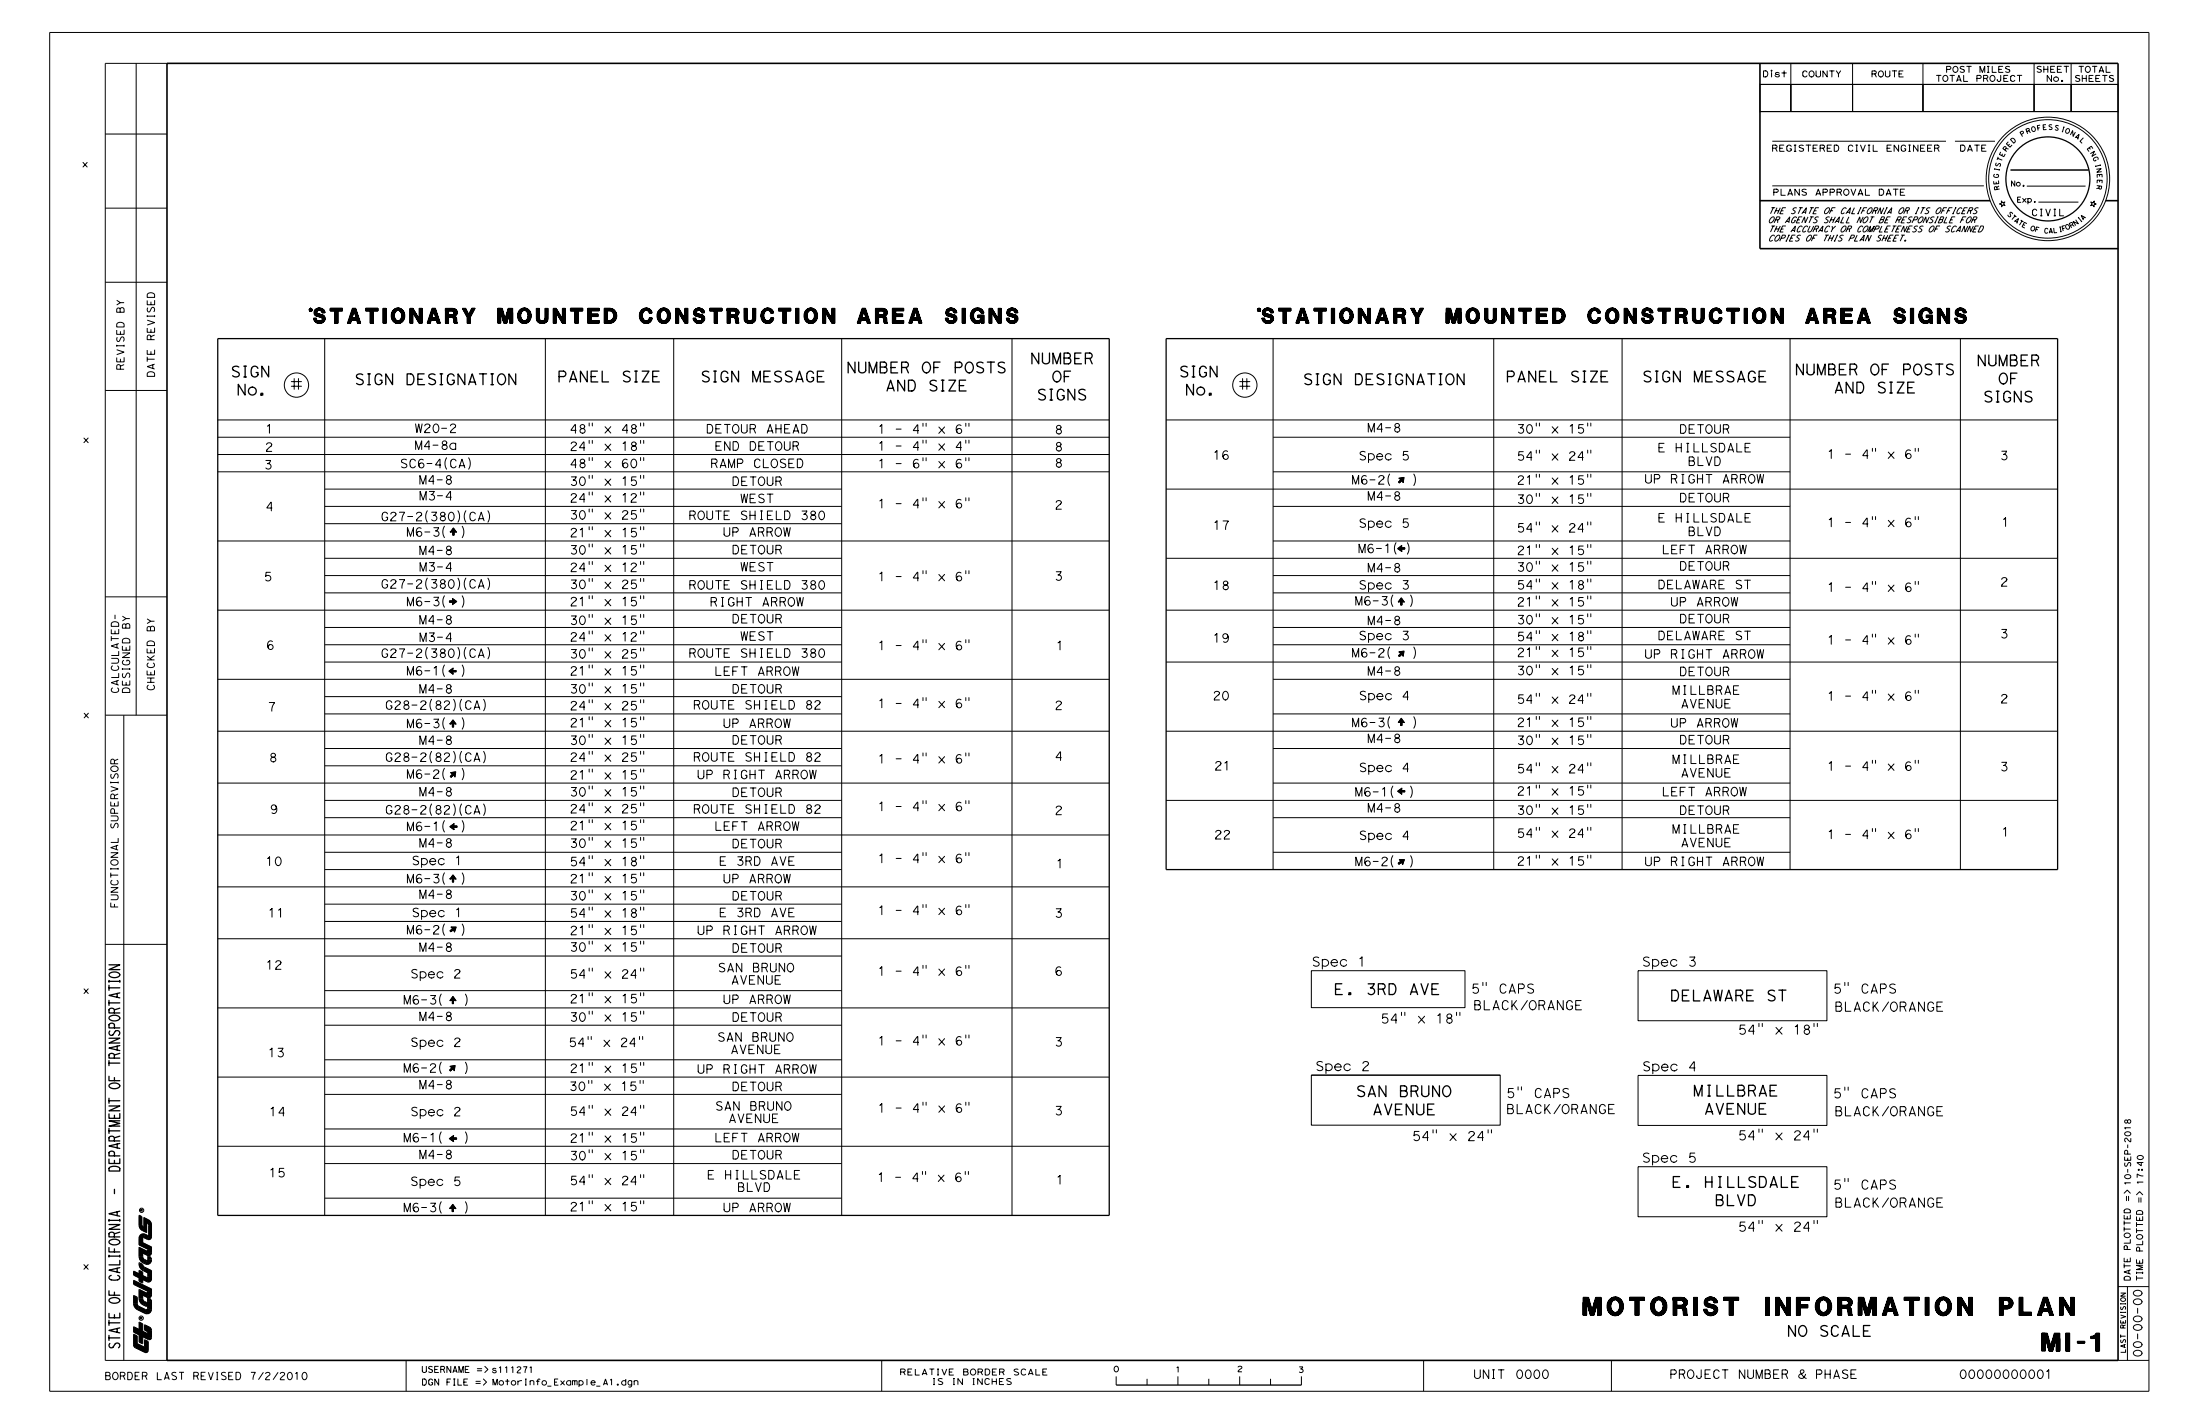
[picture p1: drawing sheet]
<svg xmlns="http://www.w3.org/2000/svg" width="432mm" height="279mm" viewBox="0 0 432 279" stroke-linecap="round" stroke-linejoin="round" font-family="sans-serif">
<g fill="none" stroke="#000" stroke-width=".2">
<path d="M9.8 6.4h412v266.6h-412zM26.7 12.4v127.9M32.8 12.4h-12.1v254.5h12.1M345.4 16.6h70.3v5.3h-70.3zM347.7 14.2v.9M351.5 12.4v9.5M363.6 12.4v9.5M377.4 12.4v9.5M399.2 12.4v9.5M406.5 12.4v9.5M20.7 26.3h12.1M347.9 36.5h41.5"/>
<path d="M347.9 27.7h34M383.7 27.7h7.9M392.8 39.4l.3 .4 .4-.2-.2 .4 .2 .3-.4-.1-.2 .4-.1-.5-.4-.1 .4-.1zM394.6 33.4h15.3M397.8 36.5h11.5M400.1 39.7h7.8M410.4 39.6l.4 .2 .2-.4v.5l.4 .1-.4 .2v.4l-.2-.4-.5 .2 .3-.4zM20.7 40.8h12.1M20.7 55.4h12.1M20.7 76.6h12.1M63.7 66.4v172.1M107 66.4v172.1"/>
<path d="M132.2 66.4v172.1M165.2 66.4v172.1M198.6 66.4v172.1M249.9 66.4v104.2M293.2 66.4v104.2M318.4 66.4v104.2M351.3 66.4v104.2M384.8 66.4v104.2M42.7 82.4h175M42.7 85.8h175M42.7 89.2h175M42.7 92.6h175"/>
<path d="M63.7 96h101.5M63.7 99.4h101.5M87.7 89.8a2.13 2.13 0 0 0 0 2.3M92 89.8a2.13 2.13 0 0 1 0 2.3M115.6 83v.6M115.6 86.4v.6M115.6 89.8v.6M115.6 93.3v.6M115.6 96.5v.6M115.6 99.9v.6M116.3 83v.6M116.3 86.4v.6"/>
<path d="M116.3 89.8v.6M116.3 93.3v.6M116.3 96.5v.6M116.3 99.9v.6M125.7 83v.6M125.7 86.4v.6M125.7 89.8v.6M125.7 93.3v.6M125.7 96.5v.6M125.7 99.9v.6M126.3 83v.6M126.3 86.4v.6"/>
<path d="M126.3 89.8v.6M126.3 93.3v.6M126.3 96.5v.6M126.3 99.9v.6M181.2 83.1v.5M181.2 86.4v.5M181.2 89.8v.6M181.2 97.7v.6M181.8 83.1v.5M181.8 86.4v.5M181.8 89.8v.6M181.8 97.7v.6"/>
<path d="M189.6 83.1v.5M189.6 86.4v.5M189.6 89.8v.6M189.6 97.7v.6M190.2 83.1v.5M190.2 86.4v.5M190.2 89.8v.6M190.2 97.7v.6M228.9 96h175M228.9 82.4h175M249.9 99.4h101.4M249.9 85.8h101.4"/>
<path d="M249.9 92.6h101.4M272.7 93a2.13 2.13 0 0 0 0 2.2M274.5 93.8l1.1-.1-.2 1-.3-.4-.5 .5-.1-.2 .5-.5zM275.2 93.7l-.3 .4M275.3 93.7l-.4 .4M275.4 93.7l-.5 .4M275.4 94.7h.1M275.4 94.6h.1M275.4 94.5l-.1 .1M275.4 93.7l-.9 .9M275.5 94.4l-.2 .2M275.5 94.3l-.2 .2 .2-.2"/>
<path d="M275.5 94.2l-.3 .2M275.5 94.1l-.3 .3M275.5 94l-.3 .4M275.5 93.7l-1 1M275.5 93.9l-.4 .4M275.5 93.9l-.9 .9M275.6 93.7l-1 1 1-.9M277.5 93a2.13 2.13 0 0 1 0 2.3M301.5 83v.6M301.5 88.3v.6M301.5 93v.6M301.5 96.8v.6"/>
<path d="M302.1 83v.6M302.1 88.3v.6M302.1 93v.6M302.1 96.8v.6M311.6 83v.6M311.6 88.3v.6M311.6 93v.6M311.6 96.8v.6M312.2 83v.6M312.2 88.3v.6M312.2 93v.6M312.2 96.8v.6"/>
<path d="M367.5 88v.6M368.1 88v.6M375.9 88v.6M376.5 88v.6M20.7 117.1h12.1M42.7 106.1h175M42.7 119.7h175M63.7 102.8h101.5M63.7 109.5h101.5M63.7 112.9h101.5M63.7 116.3h101.5M83.9 100.2a2.13 2.13 0 0 0 0 2.3"/>
<path d="M83.9 113.4a2.13 2.13 0 0 0 0 2.3M87.2 103.2a2.13 2.13 0 0 0 0 2.3M87.2 116.9a2.13 2.13 0 0 0 0 2.2M88.2 117.9h1.3M88.2 118h1.4M88.2 118.1h1.4M88.2 117.9h.7l-.1-.5 .8 .6-.8 .6 .1-.5h-.7zM89 103.6l.6 .8h-.5v.6h-.2v-.6h-.5zM89.5 104.3v.1M89.6 104.4h.1M89.9 100.2a2.13 2.13 0 0 1 0 2.3M89.9 113.4a2.13 2.13 0 0 1 0 2.3"/>
<path d="M90.7 103.3a2.13 2.13 0 0 1 0 2.2M90.7 116.9a2.13 2.13 0 0 1 0 2.2M91.4 100.2a2.13 2.13 0 0 0 0 2.3M91.4 113.4a2.13 2.13 0 0 0 0 2.3M95.8 100.2a2.13 2.13 0 0 1 0 2.3M95.8 113.4a2.13 2.13 0 0 1 0 2.3M115.6 103.3v.6M115.6 106.7v.6M115.6 110.2v.6M115.6 113.5v.6M115.6 116.9v.6M116.3 103.3v.6"/>
<path d="M116.3 106.7v.6M116.3 110.2v.6M116.3 113.5v.6M116.3 116.9v.6M125.7 103.3v.6M125.7 106.7v.6M125.7 110.2v.6M125.7 113.5v.6M125.7 116.9v.6M126.3 103.3v.6M126.3 106.7v.6M126.3 110.2v.6"/>
<path d="M126.3 113.5v.6M126.3 116.9v.6M181.2 112v.6M181.8 112v.6M189.6 112v.6M190.2 112v.6M228.9 109.5h175M228.9 119.7h175M249.9 112.9h101.4M249.9 116.3h101.4M249.9 106.1h101.4M273.4 116.8a2.13 2.13 0 0 0 0 2.2"/>
<path d="M274 106.5a2.13 2.13 0 0 0 0 2.2M276.2 106.5a2.13 2.13 0 0 1 0 2.2M276.9 116.8a2.13 2.13 0 0 1 0 2.2M301.5 102.4v.6M301.5 106.8v.6M301.5 110.1v.6M301.5 113.6v.6M301.5 116.9v.6M302.1 102.4v.6M302.1 106.8v.6M302.1 110.1v.6M302.1 113.6v.6"/>
<path d="M302.1 116.9v.6M311.6 102.4v.6M311.6 106.8v.6M311.6 110.1v.6M311.6 113.6v.6M311.6 116.9v.6M312.2 102.4v.6M312.2 106.8v.6M312.2 110.1v.6M312.2 113.6v.6M312.2 116.9v.6M367.5 101.4v.5"/>
<path d="M367.5 114.1v.6M368.1 101.4v.5M368.1 114.1v.6M375.9 101.4v.5M375.9 114.1v.6M376.5 101.4v.5M376.5 114.1v.6M42.7 133.3h175M63.7 123.1h101.5M63.7 126.5h101.5M63.7 129.9h101.5M63.7 136.7h101.5"/>
<path d="M83.9 127a2.13 2.13 0 0 0 0 2.3M84.7 137.2a2.13 2.13 0 0 0 0 2.2M87.2 130.5a2.13 2.13 0 0 0 0 2.2M88.1 131.7l.8-.6v.5h.6v.2h-.6v.5zM88.1 131.7h1.4M88.2 131.6h1.3M88.2 131.8h1.3h-.6M88.3 131.6h1.2h-.6M89 137.2a2.13 2.13 0 0 1 0 2.3M89.9 127a2.13 2.13 0 0 1 0 2.3M90.6 137.2a2.13 2.13 0 0 0 0 2.2M90.7 130.5a2.13 2.13 0 0 1 0 2.2"/>
<path d="M91.4 127a2.13 2.13 0 0 0 0 2.3M94.9 137.2a2.13 2.13 0 0 1 0 2.3M95.8 127a2.13 2.13 0 0 1 0 2.3M115.6 120.6v.5M115.6 123.8v.6M115.6 127.1v.6M115.6 130.5v.6M115.6 134v.6M115.6 137.3v.6M116.3 120.6v.5M116.3 123.8v.6M116.3 127.1v.6"/>
<path d="M116.3 130.5v.6M116.3 134v.6M116.3 137.3v.6M125.7 120.6v.5M125.7 123.8v.6M125.7 127.1v.6M125.7 130.5v.6M125.7 134v.6M125.7 137.3v.6M126.3 120.6v.5M126.3 123.8v.6M126.3 127.1v.6"/>
<path d="M126.3 130.5v.6M126.3 134v.6M126.3 137.3v.6M181.2 125.5v.6M181.2 136.9v.6M181.8 125.5v.6M181.8 136.9v.6M189.6 125.5v.6M189.6 136.9v.6M190.2 125.5v.6M190.2 136.9v.6M228.9 129.9h175"/>
<path d="M249.9 123.1h101.4M249.9 126.5h101.4M249.9 133.3h101.4M272.7 126.9a2.13 2.13 0 0 0 0 2.3M274.5 127.9l1.1-.2-.2 1.1-.3-.4-.5 .4-.1-.1 .5-.5zM275.3 127.8l-.4 .4M275.4 127.8l-.5 .4M275.4 128.7v.1M275.4 128.7h.1M275.4 128.6l-.1 .1M275.4 127.8l-.9 .9M275.5 128.5l-.2 .1"/>
<path d="M275.5 128.4l-.2 .2M275.5 128.3l-.2 .3M275.5 128.3l-.3 .2M275.5 128.2l-.3 .3M275.5 128.1l-.3 .3M275.5 127.7l-1 1M275.5 128l-.4 .4M275.5 127.9l-.9 .9M275.6 127.9l-1 .9M275.6 127.8l-1 1M277.5 127a2.13 2.13 0 0 1 0 2.2M301.5 120.4v.6"/>
<path d="M301.5 123.7v.6M301.5 126.9v.5M301.5 130.4v.6M301.5 136v.6M302.1 120.4v.6M302.1 123.7v.6M302.1 126.9v.5M302.1 130.4v.6M302.1 136v.6M311.6 120.4v.6M311.6 123.7v.6M311.6 126.9v.5"/>
<path d="M311.6 130.4v.6M311.6 136v.6M312.2 120.4v.6M312.2 123.7v.6M312.2 126.9v.5M312.2 130.4v.6M312.2 136v.6M367.5 124.4v.6M367.5 135.4v.6M368.1 124.4v.6M368.1 135.4v.6M375.9 124.4v.6"/>
<path d="M375.9 135.4v.6M376.5 124.4v.6M376.5 135.4v.6M20.7 140.3h12.1M24.3 140.3v126.6M42.7 143.5h175M42.7 153.6h175M63.7 140.1h101.5M63.7 146.9h101.5M63.7 150.3h101.5M63.7 157h101.5M84.7 147.4a2.13 2.13 0 0 0 0 2.3"/>
<path d="M84.7 157.7a2.13 2.13 0 0 0 0 2.3M87.2 140.8a2.13 2.13 0 0 0 0 2.3M87.2 150.7a2.13 2.13 0 0 0 0 2.3M88.9 141.2l.6 .9-.5-.1v.7h-.2v-.7l-.5 .1zM89 147.4a2.13 2.13 0 0 1 0 2.3M89 157.8a2.13 2.13 0 0 1 0 2.2M90.6 147.4a2.13 2.13 0 0 0 0 2.3M90.6 157.7a2.13 2.13 0 0 0 0 2.3M90.7 140.8a2.13 2.13 0 0 1 0 2.3M90.7 150.8a2.13 2.13 0 0 1 0 2.2M94.9 147.4a2.13 2.13 0 0 1 0 2.3M94.9 157.8a2.13 2.13 0 0 1 0 2.2"/>
<path d="M115.6 140.6v.6M115.6 144.1v.6M115.6 147.4v.6M115.6 150.9v.6M115.6 154.2v.6M115.6 157.5v.6M116.3 140.6v.6M116.3 144.1v.6M116.3 147.4v.6M116.3 150.9v.6M116.3 154.2v.6M116.3 157.5v.6"/>
<path d="M125.7 140.6v.6M125.7 144.1v.6M125.7 147.4v.6M125.7 150.9v.6M125.7 154.2v.6M125.7 157.5v.6M126.3 140.6v.6M126.3 144.1v.6M126.3 147.4v.6M126.3 150.9v.6M126.3 154.2v.6M126.3 157.5v.6"/>
<path d="M181.2 147.7v.6M181.2 157.1v.6M181.8 147.7v.6M181.8 157.1v.6M189.6 147.7v.6M189.6 157.1v.6M190.2 147.7v.6M190.2 157.1v.6M228.9 157h175M228.9 143.5h175M249.9 140.1h101.4M249.9 146.9h101.4"/>
<path d="M249.9 153.6h101.4M272.7 140.6a2.13 2.13 0 0 0 0 2.3M273.4 154.2a2.13 2.13 0 0 0 0 2.3M274.3 155.2l.9-.6-.1 .5h.6v.3h-.6l.1 .5zM274.3 155.2h1.4M274.4 155.3h1.3M274.4 155.2h1.3M274.5 155.1h1.2M275 140.9l.6 .9-.5-.1v.7h-.2v-.7l-.5 .1zM275.3 141.3v.4M275.4 141.4v.3M275.4 141.5v.2"/>
<path d="M275.5 141.6v.1M275.5 141.6v.2M275.6 141.7v.1M275.6 141.8h.1M276.9 154.2a2.13 2.13 0 0 1 0 2.3M277.5 140.6a2.13 2.13 0 0 1 0 2.3M301.5 140.6v.6M301.5 144.1v.6M301.5 149.7v.5M301.5 154v.6M301.5 157.8v.6M302.1 140.6v.6"/>
<path d="M302.1 144.1v.6M302.1 149.7v.5M302.1 154v.6M302.1 157.8v.6M311.6 140.6v.6M311.6 144.1v.6M311.6 149.7v.5M311.6 154v.6M311.6 157.8v.6M312.2 140.6v.6M312.2 144.1v.6M312.2 149.7v.5"/>
<path d="M312.2 154v.6M312.2 157.8v.6M367.5 149.2v.6M368.1 149.2v.6M375.9 149.2v.6M376.5 149.2v.6M42.7 163.8h175M42.7 174h175M63.7 160.4h101.5M63.7 167.2h101.5M63.7 170.6h101.5M63.7 177.4h101.5"/>
<path d="M87.2 161a2.13 2.13 0 0 0 0 2.2M87.2 171.3a2.13 2.13 0 0 0 0 2.2M88.3 162.2l.8-.6v.5h.6v.2h-.6v.5zM88.3 162.2h1.4M88.4 162.1h1.3M88.4 162.3h1.3M88.9 171.6l.6 .9-.5-.1v.7h-.2v-.7l-.5 .1zM89.1 162.3h.6M90.7 161a2.13 2.13 0 0 1 0 2.3M90.7 171.3a2.13 2.13 0 0 1 0 2.2M115.6 160.8v.6M115.6 164.3v.6"/>
<path d="M115.6 167.9v.6M115.6 171.2v.6M115.6 174.6v.6M115.6 178v.6M116.3 160.8v.6M116.3 164.3v.6M116.3 167.9v.6M116.3 171.2v.6M116.3 174.6v.6M116.3 178v.6M125.7 160.8v.6M125.7 164.3v.6"/>
<path d="M125.7 167.9v.6M125.7 171.2v.6M125.7 174.6v.6M125.7 178v.6M126.3 160.8v.6M126.3 164.3v.6M126.3 167.9v.6M126.3 171.2v.6M126.3 174.6v.6M126.3 178v.6M181.2 167.3v.6M181.2 177.5v.6"/>
<path d="M181.8 167.3v.6M181.8 177.5v.6M189.6 167.3v.6M189.6 177.5v.6M190.2 167.3v.6M190.2 177.5v.6M249.9 160.4h101.4M249.9 167.2h101.4M273.4 167.9a2.13 2.13 0 0 0 0 2.2M276.9 167.9a2.13 2.13 0 0 1 0 2.2M301.5 162.3v.6M301.5 167.8v.6"/>
<path d="M302.1 162.3v.6M302.1 167.8v.6M311.6 162.3v.6M311.6 167.8v.6M312.2 162.3v.6M312.2 167.8v.6M367.5 162.6v.6M368.1 162.6v.6M375.9 162.6v.6M376.5 162.6v.6M20.7 185.3h12.1M42.7 184.2h175"/>
<path d="M42.7 197.8h175M63.7 180.8h101.5M63.7 187.6h101.5M63.7 194.4h101.5M86.6 195a2.13 2.13 0 0 0 0 2.3M87.2 181.3a2.13 2.13 0 0 0 0 2.2M88.5 181.9h1l-.3 1-.2-.5-.6 .4-.1-.2 .5-.3zM88.9 195.5l.6 .9-.5-.1v.6h-.2v-.6l-.5 .1zM89.2 195.9v.4M89.3 196v.3M89.3 196.1v.2M89.4 196.2v.1"/>
<path d="M89.4 196.3h.1M89.5 196.3v.1M89.5 181.9l-1.1 .8M90.7 181.3a2.13 2.13 0 0 1 0 2.2M91.4 195.1a2.13 2.13 0 0 1 0 2.2M115.6 181.4v.6M115.6 184.7v.5M115.6 189.9v.6M115.6 194.8v.6M115.6 198.4v.6M116.3 181.4v.6M116.3 184.7v.5"/>
<path d="M116.3 189.9v.6M116.3 194.8v.6M116.3 198.4v.6M125.7 181.4v.6M125.7 184.7v.5M125.7 189.9v.6M125.7 194.8v.6M125.7 198.4v.6M126.3 181.4v.6M126.3 184.7v.5M126.3 189.9v.6M126.3 194.8v.6"/>
<path d="M126.3 198.4v.6M181.2 189.4v.6M181.8 189.4v.6M189.6 189.4v.6M190.2 189.4v.6M257.4 190.5h30.1v7.2h-30.1zM275.1 198.6v.6M275.7 198.6v.6M285.9 198.6v.6M286.5 198.6v.6M291 192.8v.6M291.7 192.8v.6"/>
<path d="M321.5 190.5h37.1v9.8h-37.1zM362.1 192.8v.6M362.7 192.8v.6M42.7 211.3h175M63.7 201.2h101.5M63.7 207.9h101.5M63.7 214.7h101.5M86.6 208.4a2.13 2.13 0 0 0 0 2.2M88.3 209.2l1-.1-.1 1-.3-.4-.5 .5-.2-.2 .5-.5zM89.2 210.1h.1M89.2 210h-.1M89.2 209.9l-.1 .1"/>
<path d="M89.2 209.1l-.9 .9M89.2 209.8l-.1 .2M89.2 209.7l-.2 .2M89.2 209.6l-.2 .2M89.3 209.5l-.3 .3M89.3 209.4l-.4 .4M89.3 209.1l-1 1M89.3 209.3l-.4 .4M89.3 209.3l-.9 .9M89.3 209.2l-.9 .9M91.4 208.4a2.13 2.13 0 0 1 0 2.3M115.4 203.4v.6"/>
<path d="M115.5 212v.6M115.6 208.4v.6M115.6 216.9v.6M116 203.4v.6M116.2 212v.6M116.3 208.4v.6M116.3 216.9v.6M125.5 203.4v.6M125.6 212v.6M125.7 208.4v.6M125.7 216.9v.6M126.1 203.4v.6"/>
<path d="M126.2 212v.6M126.3 208.4v.6M126.3 216.9v.6M181.2 203.1v.6M181.2 216.3v.5M181.8 203.1v.6M181.8 216.3v.5M189.6 203.1v.6M189.6 216.3v.5M190.2 203.1v.6M190.2 216.3v.5M257.4 211h37v9.8h-37z"/>
<path d="M257.4 211h37M298 213.2v.7M298.6 213.2v.7M321.5 211h37.1v9.8h-37.1zM345.2 200.8v.6M345.9 200.8v.6M356 200.8v.6M356.7 200.8v.6M362.1 213.3v.6M362.7 213.3v.6M28.2 238.9a1.7 1.7 0 0 1 1.5 1.4v2.6l-.2 .3h-.4l-1-.4-.1 1M28.2 238.9l.6 1.1"/>
<path d="M28.2 238.9v1.9M28.8 240l.3 .1 .1 .4v1.8l-.2 .1a1.09 1.09 0 0 0-1.5 0l-.2 .5v1.4M28.8 240v1.9M42.7 224.9h175M63.7 221.5h101.5M63.7 228.3h101.5M63.7 235.1h101.5M86.6 222.1a2.13 2.13 0 0 0 0 2.2M86.6 235.8a2.13 2.13 0 0 0 0 2.2M88.2 223.4l.8-.6v.5h.6v.2h-.6v.5zM88.2 223.4h1.4M88.3 223.3h1.3"/>
<path d="M88.3 223.5h1.3M88.9 236.3l.6 .8h-.5v.6h-.2v-.6h-.5zM89.1 236.7v.4M89.2 236.7v.4M89.2 236.8v.3M89.3 236.9v.2M89.4 237v.1M89.4 237.1h.1M89.5 237.1h.1M91.4 222.1a2.13 2.13 0 0 1 0 2.2M91.4 235.8a2.13 2.13 0 0 1 0 2.2M115.6 222.1v.6"/>
<path d="M115.6 225.6v.6M115.6 230.5v.6M115.6 235.6v.6M116.3 222.1v.6M116.3 225.6v.6M116.3 230.5v.6M116.3 235.6v.6M125.7 222.1v.6M125.7 225.6v.6M125.7 230.5v.6M125.7 235.6v.6M126.3 222.1v.6"/>
<path d="M126.3 225.6v.6M126.3 230.5v.6M126.3 235.6v.6M181.1 229.8v.6M181.7 229.8v.6M189.5 229.8v.6M190.1 229.8v.6M281.3 221.7v.6M281.9 221.7v.6M292.1 221.7v.6M292.7 221.7v.6M321.5 228.9h37.1v9.8h-37.1z"/>
<path d="M345.2 221.5v.7M345.2 239.5v.6M345.9 221.5v.7M345.9 239.5v.6M356 221.5v.7M356 239.5v.6M356.7 221.5v.7M356.7 239.5v.6M362.1 231.2v.6M362.7 231.2v.6M416.9 234.1l.6-.6 .6 .6M419.3 234.4l.7-.6 .5 .6"/>
<path d="M27.3 244.7v1.8a1.61 1.61 0 0 0 2 1.5l.4-.8-.1-.5-1.6-.8M27.3 249.9l-1.1-.5v.8l1.1 .5M27.3 249.9v-.7l.7 .4v.7M27.3 250.7v.7l.7 .4v-.7M27.3 249.9l.7 1.2M27.3 244.3l1.7 .8M27.3 244.7l1.4 .7h.3v-.3M27.3 244.7l.7 1.2M28 250.3l-.7 .4M28 243.8l-.7 .5M28 245.9l.1 .9 .7 .5 .2-.1v-.8M28 243.8l1.7 .9"/>
<path d="M28.2 240.8l.6 1.1M28.2 240.8l-.2-.2-.2-.3v-1.6l-.5-.3v2a1.14 1.14 0 0 0 .6 1l.9 .5M29 253.3l-.1 .3-.2 .1-1.4-.7v1.7a1.7 1.7 0 0 0 1.7 1.6v.4l-.2 .3-1.7-.8-.2-.4v-1.3l-.7-.3v1.5a1.44 1.44 0 0 0 .8 1.3l1.5 .7a.9 .9 0 0 0 1.2-.8v-1.7l-.4-.4M29 254.6v.8M29 249.8l-.1 .8-.9-.3M29.1 245v.2M29.1 246.9h.1M29.3 254.8l-1.3-.7v.7a.78 .78 0 0 0 .9 .7l.1-.1M29.4 254.8l.3 .6M29.5 247.1v.1M29.6 247.1v.1M29.7 252.9l-.7 .4"/>
<path d="M29.7 244.7l-.7 .4M29.7 249.3l-.7 .5M29.7 252.9v1.4l-.2 .3h-.6M29.7 249.3v1.6l-.1 .4-.5 .2-1.1-.4M29.7 249.3l-1.3-.7-.4-.5-.7-.4a1.53 1.53 0 0 0 .8 1.6l.9 .5M29.7 244.7v1.3l-.2 .3h-.6M29.7 252.9l-3.5-1.7v.8l2.8 1.3M415.7 252.4h6.1M417.6 252.4v14.5M26.2 260.3l1.1 .5v-1.4l.7 .3v1.5l1 .5v-.4l-.6-.3v-1.1l.9 .5 .4 .4v1.6a.43 .43 0 0 1-.6 .4l-1.1-.5v1.4l-.7-.4v-1.4l-1.1-.5zM26.9 263.5v-1.4l-.7-.3 .1 2.3 .3 .3 1.8 1a.46 .46 0 0 0 .7-.5v-1.7l-.7-.4v1.4M29.5 262.4l-.3 .2"/>
<path d="M79.7 267v6M173.1 266.9v6.1M219.1 270.1v1.7M225.1 270.5v1.3M231.2 270.1v1.7M237.3 270.5v1.3M243.3 270.1v1.7M249.4 270.5v1.3M255.4 270.1v1.7M279.4 266.9v6.1M316.3 266.9v6.1M415.7 266.9h6.1"/>
<circle cx="347.7" cy="13.9" r=".09"/>
<circle cx="401.9" cy="35.1" r="11.6"/>
<circle cx="401.9" cy="35.1" r="12.1"/>
<circle cx="58.2" cy="75.6" r="2.38"/>
<circle cx="244.3" cy="75.6" r="2.38"/>
<circle cx="27.8" cy="237.5" r=".42"/>
<circle cx="27.7" cy="258.6" r=".42"/>
</g>
<g fill="none" stroke="#000" stroke-width=".32">
<path d="M32.8 12.4h382.9v254.5h-382.9zM345.4 12.4v36.4h70.3M345.4 39.4h45.2M413.3 39.4h2.4M27.5 238.7l.1 2a1.42 1.42 0 0 0 1.1 .8M27.6 238.7v1.7a1.16 1.16 0 0 0 1.1 1M28.4 239.2l1 .5M28.4 239.3l.9 .5M28.4 239.5l.8 .5 .2 .5M28.4 239.4l.9 .5 .2 .6M28.5 239.6v1.6M28.6 239.6v1.7"/>
<path d="M29.1 239.6l.4 .4 .1 .5M26.3 249.9l3 1.5M26.3 251.6l3.2 1.5v1l-.3 .2-1.5-.6M26.3 254.4l.5 .2v1.2l.2 .5 1.5 .8 .5-.1 .1-.3v-1.9l.4 .2 .1 .4v1.5a.77 .77 0 0 1-1.1 .7l-1.4-.7a1.32 1.32 0 0 1-.8-1.2zM26.3 251.7l3 1.5v.9l-.2 .1-1.4-.7M26.3 249.8l3.2 1.5M26.5 254.4v1.3a1.15 1.15 0 0 0 .6 1l1.5 .7h.6l.3-.5v-1.5l-.4-.4M26.7 254.5v1.2a.99 .99 0 0 0 .5 .9l1.4 .7a.45 .45 0 0 0 .7-.4v-1.5l-.2-.2M27.4 259.6l.5 .2M27.4 247.9l.5 .3 .4 .5 1.3 .7v1.5a.48 .48 0 0 1-.7 .5l-1-.5v.7l-.5-.3v-.7l-1.1-.5v-.5l1.1 .5v-.7l.5 .3v.6l1 .5 .2-.3v-.8a1.94 1.94 0 0 1-1.7-1.7zM27.5 259.6v3.7M27.6 253.2v1.5a1.32 1.32 0 0 0 1.5 1.3"/>
<path d="M27.6 248a1.15 1.15 0 0 0 .6 1.1l1.1 .5v1.6M27.6 249.5v1.9M27.6 246.5a1.35 1.35 0 0 0 1.6 1.2l.3-.5M27.7 259.7v3.7M27.7 240.4l.2 .5 .8 .4M27.7 253.3v1.4a1.11 1.11 0 0 0 1.4 1.1M27.7 249.6v1.9M27.7 246.5a1.09 1.09 0 0 0 1.5 1l.1-.4-.1-.2M27.7 248.1l.4 .7 1.4 .7v1.8M27.8 259.8v3.6M28.4 242.3a.72 .72 0 0 0-1 .6v1.3l1.7 .8M28.4 242.3l.6 .2h.2l.1-2a.75 .75 0 0 0-.6-.7v1.9a1.45 1.45 0 0 1-1.3-1.3v-1.8l.3 .2v1.5a.75 .75 0 0 0 .7 .7v-1.9a1.46 1.46 0 0 1 1.2 1.2v2.4a.44 .44 0 0 1-.6 .4l-.8-.4-.3 .1v1.1l1.7 .8v1.1a.44 .44 0 0 1-.6 .4l-1.1-.5v.9a.99 .99 0 0 0 .9 .9"/>
<path d="M29.1 255.4l-.1 .2a.88 .88 0 0 1-1.1-.8v-.9l1.1 .6a.45 .45 0 0 0 .6-.4v-1.1l-3.3-1.6v.5l2.8 1.4-.1 .4-.2 .1-1.4-.6v1.5a1.51 1.51 0 0 0 1.7 1.4M29.1 245.2v.2l-.4 .1-1.3-.6v1.6a1.51 1.51 0 0 0 1.9 1.4l.3-.7M29.1 246.7l.4 .4M29.2 253.5a.48 .48 0 0 1-.6 .4M29.2 256.8a.55 .55 0 0 1-.7 .4M29.3 242.7l-.2 .1-.9-.4-.4 .1-.2 .2v1.4l1.7 .8v.9l-.2 .1-1.5-.7v1.4M29.3 250.5a.46 .46 0 0 1-.7 .4M29.3 245.2a.49 .49 0 0 1-.7 .5M29.4 240.3v2.4M29.4 253.5l-.3 .5h-.6M29.5 242.7l-.3 .2-.9-.3-.5 .1-.1 1.3 1.8 .8v1l-.3 .3h-.2l-1.3-.7v1.2M29.5 250.5l-.3 .5h-.6"/>
<path d="M29.5 245.2l-.3 .6h-.7M29.5 242.3l-.1 .3-.5 .1M29.5 240.3v2.4M29.6 247.1l-.1-.3-.4-.2v.8l-.3 .1M26.3 261.3l1.1 .5M26.3 260.5l1.1 .5M26.3 260.6l2.8 1.4v-.9l-.6-.3M26.3 261.2l2.9 1.4 .3-.2M26.3 261l3 1.5M26.3 262l.5 .2M26.3 263.9l.3 .4 1.9 1 .4-.1 .1-.3M26.5 262v1.9l.2 .3"/>
<path d="M26.5 264l2.2 1.1M26.6 262.1v1.8l2.1 1.1v-1.8M26.7 262.1v1.7l1.9 1v-1.7M26.8 263.8l1.7 .8M26.8 263.6l1.7 .8M27.4 263.3l.5 .2M27.9 261.3l1.2 .6M28.5 263l.5 .3v1.6M28.5 260.1l.8 .4 .3 .3v1.6l-.1 .2-.3 .1-1.3-.6M28.5 260.2l.9 .5 .1 .3M28.5 260.5l.9 .4v1.5l-3.1-1.5M28.5 260.9l.6 .3"/>
<path d="M28.5 260.6l.8 .4v1.2l-3-1.4M28.5 260.4l.9 .4M28.9 263.2v1.7l-.2 .3-2-1"/>
</g>
<g fill="none" stroke="#000" stroke-width=".25">
<path d="M42.7 66.4h175v172.1h-175zM228.9 66.4h175v104.2h-175zM21.4 192.4v.3M21.4 193.3v1M21.4 196.3v1M21.4 196.8h2.1M21.4 193.8h2.1M21.4 192.5h2.1M21.4 189.3h2.1l-2.1 .9h2.1M21.5 199.5l.5-.3a1.04 1.04 0 0 1 1.5 .7 1.38 1.38 0 0 1-2.1-.1zM21.5 191l.5-.2a1.04 1.04 0 0 1 1.5 .6 1.38 1.38 0 0 1-2.1-.1zM22.4 198.1a.59 .59 0 0 0-.5-.3 .59 .59 0 0 0-.5 .3v.7h2.1"/>
<path d="M23 194.9v.8M23.5 192.4v.3M23.5 197.8l-1.1 .3v.7M23.5 194.8l-2.1 .5 2.1 .5M21.4 211.2v.8h2.1M21.4 208.1v1M21.4 215.5v1M21.4 216h2.1M21.4 208.6h2.1M21.4 217h2.1l-2.1 .9h2.1M21.4 203.7h2.1l-2.1 .9h2.1M21.5 212.8l.5-.3a1.04 1.04 0 0 1 1.5 .6 1.38 1.38 0 0 1-2.1 0z"/>
<path d="M21.6 202.3a.51 .51 0 0 0 .1 .8 .51 .51 0 0 0 .7-.4 .54 .54 0 0 1 .8-.5 .54 .54 0 0 1 .1 .9M22.4 207a.59 .59 0 0 0-.5-.3 .59 .59 0 0 0-.5 .3v.6h2.1M22.5 211.4v.6M22.5 201.7v-.6a.59 .59 0 0 0-.6-.4 .59 .59 0 0 0-.5 .4v.6h2.1M22.5 218.8v.6M23 205.3v.7M23.5 219.9h-2.1l2.1 .5-2.1 .6h2.1M23.5 218.5v.9h-2.1v-.8M23.5 206.7l-1.1 .3v.6M23.5 205.2l-2.1 .4 2.1 .5M21.4 221.4v1M21.4 239.3v.3"/>
<path d="M21.4 239.4h2.1M21.4 221.9h2.1M21.5 229.1a1.57 1.57 0 0 1 2 .2v.5h-2.1zM22.4 223.3a.59 .59 0 0 0-.5-.4 .59 .59 0 0 0-.5 .4v.6h2.1M22.5 226.8v-.6a.59 .59 0 0 0-.6-.3 .59 .59 0 0 0-.5 .3v.6h2.1M22.5 227.7v.6M22.5 233.4v.8M23 224.5v.7M23 237.8v.7M23.5 239.3v.3M23.5 237.6l-2.1 .5 2.1 .5M23.5 227.4v.9h-2.1v-.9"/>
<path d="M23.5 224.4l-2.1 .4 2.1 .5M23.5 222.9l-1.1 .4v.6M21.4 253.3v.8h2.1M21.4 244.8v.8h2.1M21.4 246.3v.3M21.4 259.1v.9M21.4 259.5h2.1M21.4 246.5h2.1M21.4 240.3h2.1l-2.1 .9h2.1M21.5 254.9l.5-.3a1.04 1.04 0 0 1 1.5 .6 1.38 1.38 0 0 1-2.1 0zM21.5 243.4l.5-.2a1.04 1.04 0 0 1 1.5 .6 1.38 1.38 0 0 1-2.1-.1zM21.8 250.2a.48 .48 0 0 0-.4 .6 .48 .48 0 0 0 .7 .4 1.08 1.08 0 0 0 1.4-.5l-.4-.5"/>
<path d="M22.4 242.1a.59 .59 0 0 0-.5-.3 .59 .59 0 0 0-.5 .3v.6h2.1M22.5 245v.6M22.5 253.5v.6M22.5 258v.6M23 248.8v.8M23.5 247.3v.9h-2.1M23.5 246.3v.3M23.5 257.6v1h-2.1v-.9M23.5 248.7l-2.1 .5 2.1 .5M23.5 241.8l-1.1 .3v.6M27.4 259.6v3.7M27.9 259.8v3.7"/>
<path d="M21.4 262v1M21.4 262.5h2.1M21.6 263.6a.51 .51 0 0 0 .1 .8 .51 .51 0 0 0 .7-.4 .54 .54 0 0 1 .8-.5 .54 .54 0 0 1 .1 .9M23 260.7v.7M23.5 260.5l-2.1 .5 2.1 .5M26.3 260.5v.8M26.3 262v1.9M26.8 262.2v1.6M28.5 260.1v.8M28.5 263v1.6M29.5 261v1.4M219.1 271.8h36.3"/>
<circle cx="401.9" cy="35.1" r="8.2"/>
</g>
<g font-size="3.5">
<text x="310.7" y="258.1">MOTORIST INFORMATION PLAN</text>
<text x="400.7" y="265.1">MI-1</text>
</g>
<g font-size="2.9">
<text x="61.5" y="63.4">STATIONARY MOUNTED CONSTRUCTION AREA SIGNS</text>
<text x="247.7" y="63.4">STATIONARY MOUNTED CONSTRUCTION AREA SIGNS</text>
</g>
<g font-size="2.4">
<text x="57" y="76.6">#</text>
<text x="243.1" y="76.6">#</text>
</g>
<g font-size="2.1">
<text x="202.2" y="71.4">NUMBER</text>
<text x="387.9" y="71.8">NUMBER</text>
<text x="45.2" y="74">SIGN</text>
<text x="46.4" y="77.5">No.</text>
<text x="69.5" y="75.5">SIGN DESIGNATION</text>
<text x="109.3" y="74.9">PANEL SIZE</text>
<text x="137.5" y="74.9">SIGN MESSAGE</text>
<text x="166.1" y="73.2">NUMBER OF POSTS</text>
<text x="173.7" y="76.7">AND SIZE</text>
<text x="206.4" y="74.9">OF</text>
<text x="231.4" y="74">SIGN</text>
<text x="232.5" y="77.5">No.</text>
<text x="255.7" y="75.5">SIGN DESIGNATION</text>
<text x="295.5" y="74.9">PANEL SIZE</text>
<text x="322.3" y="74.9">SIGN MESSAGE</text>
<text x="352.2" y="73.6">NUMBER OF POSTS</text>
<text x="359.9" y="77.1">AND SIZE</text>
<text x="392.2" y="75.3">OF</text>
<text x="203.4" y="78.5">SIGNS</text>
<text x="389.2" y="78.9">SIGNS</text>
<text x="261.7" y="195.1">E. 3RD AVE</text>
<text x="327.7" y="196.4">DELAWARE ST</text>
<text x="266.1" y="215.2">SAN BRUNO</text>
<text x="332.3" y="215.1">MILLBRAE</text>
<text x="269.3" y="218.7">AVENUE</text>
<text x="334.4" y="218.6">AVENUE</text>
<text x="328" y="233">E. HILLSDALE</text>
<text x="336.5" y="236.5">BLVD</text>
<text x="350.7" y="262.2">NO SCALE</text>
</g>
<g font-size="1.8">
<text x="257.4" y="189.6">Spec 1</text>
<text x="322.2" y="189.6">Spec 3</text>
<text x="288.7" y="194.9">5&quot; CAPS</text>
<text x="359.7" y="194.9">5&quot; CAPS</text>
<text x="270.9" y="200.7">54&quot; x 18&quot;</text>
<text x="289.1" y="198.1">BLACK/ORANGE</text>
<text x="341.1" y="202.9">54&quot; x 18&quot;</text>
<text x="360" y="198.4">BLACK/ORANGE</text>
<text x="258.1" y="210.1">Spec 2</text>
<text x="295.6" y="215.4">5&quot; CAPS</text>
<text x="322.3" y="210.1">Spec 4</text>
<text x="359.7" y="215.4">5&quot; CAPS</text>
<text x="295.6" y="218.5">BLACK/ORANGE</text>
<text x="360" y="218.9">BLACK/ORANGE</text>
<text x="277.1" y="223.8">54&quot; x 24&quot;</text>
<text x="341.1" y="223.7">54&quot; x 24&quot;</text>
<text x="322.2" y="228">Spec 5</text>
<text x="359.7" y="233.3">5&quot; CAPS</text>
<text x="360" y="236.9">BLACK/ORANGE</text>
<text x="341.1" y="241.6">54&quot; x 24&quot;</text>
</g>
<g font-size="1.7">
<text x="52" y="88.6">2</text>
<text x="52" y="85">1</text>
<text x="81.3" y="88.2">M4-8a</text>
<text x="81.3" y="84.9">W20-2</text>
<text x="111.8" y="85">48&quot; x 48&quot;</text>
<text x="111.8" y="88.4">24&quot; x 18&quot;</text>
<text x="138.5" y="85">DETOUR AHEAD</text>
<text x="140.2" y="88.4">END DETOUR</text>
<text x="172.2" y="85">1 - 4&quot; x 6&quot;</text>
<text x="172.2" y="88.4">1 - 4&quot; x 4&quot;</text>
<text x="206.9" y="85.1">8</text>
<text x="206.9" y="88.5">8</text>
<text x="268.3" y="84.8">M4-8</text>
<text x="297.7" y="85">30&quot; x 15&quot;</text>
<text x="325.3" y="88.7">E HILLSDALE</text>
<text x="329.5" y="85">DETOUR</text>
<text x="358.6" y="90">1 - 4&quot; x 6&quot;</text>
<text x="51.8" y="92">3</text>
<text x="78.5" y="91.8">SC6-4(CA)</text>
<text x="82.2" y="95">M4-8</text>
<text x="111.8" y="91.8">48&quot; x 60&quot;</text>
<text x="111.8" y="95.3">30&quot; x 15&quot;</text>
<text x="139.4" y="91.8">RAMP CLOSED</text>
<text x="143.6" y="95.3">DETOUR</text>
<text x="172.2" y="91.8">1 - 6&quot; x 6&quot;</text>
<text x="206.9" y="91.7">8</text>
<text x="238" y="90.1">16</text>
<text x="265.2" y="95">M6-2(</text>
<text x="266.6" y="90.3">Spec 5</text>
<text x="297.7" y="90.3">54&quot; x 24&quot;</text>
<text x="297.7" y="95">21&quot; x 15&quot;</text>
<text x="322.7" y="94.8">UP RIGHT ARROW</text>
<text x="331.2" y="91.3">BLVD</text>
<text x="392.5" y="90.2">3</text>
<text x="52.1" y="100.2">4</text>
<text x="82.2" y="98.1">M3-4</text>
<text x="111.8" y="98.5">24&quot; x 12&quot;</text>
<text x="111.8" y="101.9">30&quot; x 25&quot;</text>
<text x="135.1" y="102">ROUTE SHIELD 380</text>
<text x="145.2" y="98.6">WEST</text>
<text x="172.2" y="99.7">1 - 4&quot; x 6&quot;</text>
<text x="207" y="99.9">2</text>
<text x="268.3" y="98.1">M4-8</text>
<text x="297.7" y="98.8">30&quot; x 15&quot;</text>
<text x="329.5" y="98.5">DETOUR</text>
<text x="74.7" y="102.2">G27-2(380)(CA)</text>
<text x="79.7" y="105.2">M6-3(</text>
<text x="111.8" y="105.3">21&quot; x 15&quot;</text>
<text x="141.8" y="105.2">UP ARROW</text>
<text x="238" y="103.9">17</text>
<text x="266.6" y="103.5">Spec 5</text>
<text x="297.7" y="104.4">54&quot; x 24&quot;</text>
<text x="325.3" y="102.4">E HILLSDALE</text>
<text x="331.2" y="105.1">BLVD</text>
<text x="358.6" y="103.3">1 - 4&quot; x 6&quot;</text>
<text x="392.8" y="103.3">1</text>
<text x="51.8" y="114">5</text>
<text x="82.2" y="108.8">M4-8</text>
<text x="82.2" y="112.1">M3-4</text>
<text x="111.8" y="108.7">30&quot; x 15&quot;</text>
<text x="111.8" y="112.2">24&quot; x 12&quot;</text>
<text x="143.6" y="108.7">DETOUR</text>
<text x="145.2" y="112.1">WEST</text>
<text x="172.2" y="114">1 - 4&quot; x 6&quot;</text>
<text x="206.9" y="113.9">3</text>
<text x="266.5" y="108.5">M6-1( )</text>
<text x="268.3" y="112.2">M4-8</text>
<text x="297.7" y="108.8">21&quot; x 15&quot;</text>
<text x="297.7" y="112.1">30&quot; x 15&quot;</text>
<text x="326.1" y="108.7">LEFT ARROW</text>
<text x="329.5" y="111.9">DETOUR</text>
<text x="74.7" y="115.4">G27-2(380)(CA)</text>
<text x="79.7" y="118.9">M6-3(</text>
<text x="111.8" y="115.5">30&quot; x 25&quot;</text>
<text x="111.8" y="118.9">21&quot; x 15&quot;</text>
<text x="135.1" y="115.6">ROUTE SHIELD 380</text>
<text x="139.3" y="118.9">RIGHT ARROW</text>
<text x="238" y="115.7">18</text>
<text x="265.9" y="118.7">M6-3(</text>
<text x="266.6" y="115.6">Spec 3</text>
<text x="297.7" y="115.6">54&quot; x 18&quot;</text>
<text x="297.7" y="118.9">21&quot; x 15&quot;</text>
<text x="325.3" y="115.5">DELAWARE ST</text>
<text x="327.8" y="118.9">UP ARROW</text>
<text x="358.6" y="116.1">1 - 4&quot; x 6&quot;</text>
<text x="392.5" y="115">2</text>
<text x="82.2" y="122.4">M4-8</text>
<text x="82.2" y="125.9">M3-4</text>
<text x="111.8" y="122.5">30&quot; x 15&quot;</text>
<text x="111.8" y="125.8">24&quot; x 12&quot;</text>
<text x="143.6" y="122.2">DETOUR</text>
<text x="145.2" y="125.6">WEST</text>
<text x="266.6" y="125.5">Spec 3</text>
<text x="268.3" y="122.6">M4-8</text>
<text x="297.7" y="122.4">30&quot; x 15&quot;</text>
<text x="297.7" y="125.7">54&quot; x 18&quot;</text>
<text x="325.3" y="125.5">DELAWARE ST</text>
<text x="329.5" y="122.2">DETOUR</text>
<text x="392.5" y="125.2">3</text>
<text x="52.2" y="127.4">6</text>
<text x="74.7" y="129">G27-2(380)(CA)</text>
<text x="111.8" y="129.1">30&quot; x 25&quot;</text>
<text x="135.1" y="129">ROUTE SHIELD 380</text>
<text x="172.2" y="127.5">1 - 4&quot; x 6&quot;</text>
<text x="207.2" y="127.5">1</text>
<text x="238" y="126">19</text>
<text x="265.2" y="128.9">M6-2(</text>
<text x="297.7" y="128.8">21&quot; x 15&quot;</text>
<text x="322.7" y="129.2">UP RIGHT ARROW</text>
<text x="358.6" y="126.4">1 - 4&quot; x 6&quot;</text>
<text x="79.7" y="132.5">M6-1(</text>
<text x="82.2" y="136">M4-8</text>
<text x="111.8" y="132.5">21&quot; x 15&quot;</text>
<text x="111.8" y="136">30&quot; x 15&quot;</text>
<text x="140.2" y="132.5">LEFT ARROW</text>
<text x="143.6" y="136">DETOUR</text>
<text x="238" y="137.3">20</text>
<text x="266.7" y="137.3">Spec 4</text>
<text x="268.3" y="132.5">M4-8</text>
<text x="297.7" y="132.4">30&quot; x 15&quot;</text>
<text x="328.1" y="136.2">MILLBRAE</text>
<text x="329.5" y="132.6">DETOUR</text>
<text x="358.6" y="137.4">1 - 4&quot; x 6&quot;</text>
<text x="392.5" y="137.9">2</text>
<text x="52.5" y="139.5">7</text>
<text x="75.5" y="139.2">G28-2(82)(CA)</text>
<text x="79.7" y="142.8">M6-3(</text>
<text x="111.8" y="139.3">24&quot; x 25&quot;</text>
<text x="111.8" y="142.6">21&quot; x 15&quot;</text>
<text x="136" y="139.1">ROUTE SHIELD 82</text>
<text x="141.8" y="142.8">UP ARROW</text>
<text x="172.2" y="138.9">1 - 4&quot; x 6&quot;</text>
<text x="207" y="139.2">2</text>
<text x="265.2" y="142.6">M6-3(</text>
<text x="297.7" y="138">54&quot; x 24&quot;</text>
<text x="297.7" y="142.6">21&quot; x 15&quot;</text>
<text x="327.8" y="142.7">UP ARROW</text>
<text x="329.8" y="138.9">AVENUE</text>
<text x="52.8" y="149.5">8</text>
<text x="75.5" y="149.4">G28-2(82)(CA)</text>
<text x="82.2" y="146.1">M4-8</text>
<text x="111.8" y="146.1">30&quot; x 15&quot;</text>
<text x="111.8" y="149.4">24&quot; x 25&quot;</text>
<text x="136" y="149.4">ROUTE SHIELD 82</text>
<text x="143.6" y="146">DETOUR</text>
<text x="172.2" y="149.7">1 - 4&quot; x 6&quot;</text>
<text x="207" y="149.2">4</text>
<text x="268.3" y="145.7">M4-8</text>
<text x="297.7" y="146.1">30&quot; x 15&quot;</text>
<text x="328.1" y="149.8">MILLBRAE</text>
<text x="329.5" y="146">DETOUR</text>
<text x="79.7" y="152.7">M6-2(</text>
<text x="111.8" y="152.9">21&quot; x 15&quot;</text>
<text x="136.8" y="152.8">UP RIGHT ARROW</text>
<text x="238.3" y="151.1">21</text>
<text x="266.7" y="151.4">Spec 4</text>
<text x="297.7" y="151.6">54&quot; x 24&quot;</text>
<text x="329.8" y="152.5">AVENUE</text>
<text x="358.6" y="151.2">1 - 4&quot; x 6&quot;</text>
<text x="392.5" y="151.3">3</text>
<text x="52.9" y="159.6">9</text>
<text x="75.5" y="159.7">G28-2(82)(CA)</text>
<text x="82.2" y="156.2">M4-8</text>
<text x="111.8" y="156.2">30&quot; x 15&quot;</text>
<text x="111.8" y="159.5">24&quot; x 25&quot;</text>
<text x="136" y="159.6">ROUTE SHIELD 82</text>
<text x="143.6" y="156.3">DETOUR</text>
<text x="172.2" y="159.1">1 - 4&quot; x 6&quot;</text>
<text x="207" y="159.8">2</text>
<text x="265.9" y="156.2">M6-1(</text>
<text x="268.3" y="159.3">M4-8</text>
<text x="297.7" y="156">21&quot; x 15&quot;</text>
<text x="297.7" y="159.8">30&quot; x 15&quot;</text>
<text x="326.1" y="156.2">LEFT ARROW</text>
<text x="329.5" y="159.8">DETOUR</text>
<text x="79.7" y="163">M6-1(</text>
<text x="82.2" y="166.2">M4-8</text>
<text x="111.8" y="162.8">21&quot; x 15&quot;</text>
<text x="111.8" y="166.3">30&quot; x 15&quot;</text>
<text x="140.2" y="162.9">LEFT ARROW</text>
<text x="143.6" y="166.4">DETOUR</text>
<text x="238.3" y="164.6">22</text>
<text x="266.7" y="164.7">Spec 4</text>
<text x="297.7" y="164.3">54&quot; x 24&quot;</text>
<text x="328.1" y="163.5">MILLBRAE</text>
<text x="329.8" y="166.2">AVENUE</text>
<text x="358.6" y="164.6">1 - 4&quot; x 6&quot;</text>
<text x="392.8" y="164.1">1</text>
<text x="52.1" y="169.8">10</text>
<text x="79.7" y="173.2">M6-3(</text>
<text x="80.8" y="169.7">Spec 1</text>
<text x="111.8" y="169.9">54&quot; x 18&quot;</text>
<text x="111.8" y="173.2">21&quot; x 15&quot;</text>
<text x="141.1" y="169.8">E 3RD AVE</text>
<text x="141.8" y="173.2">UP ARROW</text>
<text x="172.2" y="169.3">1 - 4&quot; x 6&quot;</text>
<text x="207.2" y="170.3">1</text>
<text x="265.9" y="169.9">M6-2(</text>
<text x="297.7" y="169.8">21&quot; x 15&quot;</text>
<text x="322.7" y="169.9">UP RIGHT ARROW</text>
<text x="52.5" y="180">11</text>
<text x="80.8" y="179.9">Spec 1</text>
<text x="82.2" y="176.3">M4-8</text>
<text x="111.8" y="176.6">30&quot; x 15&quot;</text>
<text x="111.8" y="180">54&quot; x 18&quot;</text>
<text x="141.1" y="179.9">E 3RD AVE</text>
<text x="143.6" y="176.6">DETOUR</text>
<text x="172.2" y="179.5">1 - 4&quot; x 6&quot;</text>
<text x="206.9" y="180">3</text>
<text x="79.7" y="183.3">M6-2(</text>
<text x="111.8" y="183.4">21&quot; x 15&quot;</text>
<text x="136.8" y="183.4">UP RIGHT ARROW</text>
<text x="52.1" y="190.2">12</text>
<text x="80.5" y="191.9">Spec 2</text>
<text x="82.2" y="186.7">M4-8</text>
<text x="111.8" y="186.6">30&quot; x 15&quot;</text>
<text x="111.8" y="191.9">54&quot; x 24&quot;</text>
<text x="140.9" y="190.7">SAN BRUNO</text>
<text x="143.6" y="186.9">DETOUR</text>
<text x="172.2" y="191.4">1 - 4&quot; x 6&quot;</text>
<text x="206.9" y="191.4">6</text>
<text x="79.1" y="197">M6-3(</text>
<text x="111.8" y="196.8">21&quot; x 15&quot;</text>
<text x="141.8" y="196.9">UP ARROW</text>
<text x="143.4" y="193.1">AVENUE</text>
<text x="82.2" y="200.3">M4-8</text>
<text x="111.8" y="200.4">30&quot; x 15&quot;</text>
<text x="143.6" y="200.4">DETOUR</text>
<text x="52.5" y="207.4">13</text>
<text x="80.5" y="205.3">Spec 2</text>
<text x="111.6" y="205.4">54&quot; x 24&quot;</text>
<text x="140.7" y="204.3">SAN BRUNO</text>
<text x="143.3" y="206.7">AVENUE</text>
<text x="172.2" y="205.1">1 - 4&quot; x 6&quot;</text>
<text x="206.9" y="205.3">3</text>
<text x="79.1" y="210.4">M6-2(</text>
<text x="82.2" y="213.6">M4-8</text>
<text x="111.7" y="214">30&quot; x 15&quot;</text>
<text x="111.8" y="210.4">21&quot; x 15&quot;</text>
<text x="136.8" y="210.6">UP RIGHT ARROW</text>
<text x="143.6" y="214">DETOUR</text>
<text x="52.8" y="218.9">14</text>
<text x="80.5" y="218.9">Spec 2</text>
<text x="111.8" y="218.9">54&quot; x 24&quot;</text>
<text x="140.3" y="217.8">SAN BRUNO</text>
<text x="142.9" y="220.3">AVENUE</text>
<text x="172.2" y="218.2">1 - 4&quot; x 6&quot;</text>
<text x="206.9" y="218.8">3</text>
<text x="79.1" y="224.1">M6-1(</text>
<text x="82.2" y="227.4">M4-8</text>
<text x="111.8" y="224.1">21&quot; x 15&quot;</text>
<text x="111.8" y="227.6">30&quot; x 15&quot;</text>
<text x="140.2" y="224">LEFT ARROW</text>
<text x="143.6" y="227.4">DETOUR</text>
<text x="52.7" y="230.9">15</text>
<text x="80.5" y="232.6">Spec 5</text>
<text x="111.8" y="232.5">54&quot; x 24&quot;</text>
<text x="138.7" y="231.3">E HILLSDALE</text>
<text x="144.6" y="233.8">BLVD</text>
<text x="172.1" y="231.8">1 - 4&quot; x 6&quot;</text>
<text x="207.2" y="232.3">1</text>
<text x="79.1" y="237.8">M6-3(</text>
<text x="111.8" y="237.6">21&quot; x 15&quot;</text>
<text x="141.8" y="237.8">UP ARROW</text>
<text x="420.4" y="266.4" transform="rotate(-90 420.4 266.4)">00-00-00</text>
<text x="289.1" y="270.5">UNIT</text>
<text x="297.4" y="270.5">0000</text>
<text x="327.6" y="270.5">PROJECT NUMBER &amp; PHASE</text>
<text x="384.5" y="270.5">00000000001</text>
</g>
<g font-size="1.5">
<text x="24.4" y="61.5" transform="rotate(-90 24.4 61.5)">BY</text>
<text x="30.3" y="66.9" transform="rotate(-90 30.3 66.9)">REVISED</text>
<text x="24.4" y="72.7" transform="rotate(-90 24.4 72.7)">REVISED</text>
<text x="30.3" y="74.1" transform="rotate(-90 30.3 74.1)">DATE</text>
<text x="25.5" y="123.5" transform="rotate(-90 25.5 123.5)">BY</text>
<text x="30.3" y="124" transform="rotate(-90 30.3 124)">BY</text>
<text x="23.3" y="136.1" transform="rotate(-90 23.3 136.1)">CALCULATED-</text>
<text x="25.5" y="136.1" transform="rotate(-90 25.5 136.1)">DESIGNED</text>
<text x="30.3" y="135.6" transform="rotate(-90 30.3 135.6)">CHECKED</text>
<text x="23.2" y="162.7" transform="rotate(-90 23.2 162.7)">SUPERVISOR</text>
<text x="23.2" y="178.2" transform="rotate(-90 23.2 178.2)">FUNCTIONAL</text>
<text x="20.5" y="270.7">BORDER LAST REVISED 7/2/2010</text>
</g>
<text font-size="1.3" x="398.7" y="42.3">CIVIL</text>
<g font-size="1.2">
<text x="345.9" y="15.1">Dist</text>
<text x="353.6" y="15.1">COUNTY</text>
<text x="367.2" y="15.1">ROUTE</text>
<text x="379.8" y="16">TOTAL PROJECT</text>
<text x="381.8" y="14.2">POST MILES</text>
<text x="399.6" y="14.2">SHEET</text>
<text x="401.6" y="16">No.</text>
<text x="407.1" y="16">SHEETS</text>
<text x="407.8" y="14.2">TOTAL</text>
<text x="347.7" y="29.7">REGISTERED CIVIL ENGINEER</text>
<text x="384.6" y="29.7">DATE</text>
<text x="16.3" y="32.8">x</text>
<text x="346.9" y="41.9">THE STATE OF CALIFORNIA OR ITS OFFICERS</text>
<text x="347.9" y="38.3">PLANS APPROVAL DATE</text>
<text x="346.9" y="47.3">COPIES OF THIS PLAN SHEET.</text>
<text x="346.9" y="45.5">THE ACCURACY OR COMPLETENESS OF SCANNED</text>
<text x="346.9" y="43.7">OR AGENTS SHALL NOT BE RESPONSIBLE FOR</text>
<text x="16.3" y="86.9">x</text>
<text x="16.3" y="140.9">x</text>
<text x="16.3" y="194.9">x</text>
<text x="420.7" y="232.5" transform="rotate(-90 420.7 232.5)">17:40</text>
<text x="418.1" y="235.8" transform="rotate(-90 418.1 235.8)">=&gt; 10-SEP-2018</text>
<text x="420.5" y="236.1" transform="rotate(-90 420.5 236.1)">=&gt;</text>
<text x="418.1" y="245.4" transform="rotate(-90 418.1 245.4)">PLOTTED</text>
<text x="420.5" y="245.7" transform="rotate(-90 420.5 245.7)">PLOTTED</text>
<text x="16.3" y="249.1">x</text>
<text x="418.1" y="251.4" transform="rotate(-90 418.1 251.4)">DATE</text>
<text x="420.5" y="251.4" transform="rotate(-90 420.5 251.4)">TIME</text>
<text x="82.7" y="269.3">USERNAME =&gt; s111271</text>
<text x="176.5" y="269.8">RELATIVE BORDER SCALE</text>
<text x="82.7" y="271.8">DGN FILE =&gt;</text>
<text x="96.6" y="271.8">MotorInfo_Example_A1.dgn</text>
<text x="182.8" y="271.7">IS IN INCHES</text>
</g>
<g font-size="1.1">
<text x="218.4" y="269.2">0</text>
<text x="230.6" y="269.3">1</text>
<text x="242.7" y="269.2">2</text>
<text x="254.7" y="269.3">3</text>
</g>
<g font-size="1">
<text x="393.8" y="29.9" transform="rotate(-53 393.8 29.9)">R</text>
<text x="394.4" y="29" transform="rotate(-47 394.4 29)">E</text>
<text x="395.1" y="28.2" transform="rotate(-42 395.1 28.2)">D</text>
<text x="396.8" y="26.9" transform="rotate(-31 396.8 26.9)">P</text>
<text x="397.8" y="26.3" transform="rotate(-20 397.8 26.3)">R</text>
<text x="398.8" y="25.9" transform="rotate(-15 398.8 25.9)">O</text>
<text x="399.9" y="25.6" transform="rotate(-10 399.9 25.6)">F</text>
<text x="400.9" y="25.5" transform="rotate(-4 400.9 25.5)">E</text>
<text x="402" y="25.4" transform="rotate(1 402 25.4)">S</text>
<text x="403.1" y="25.5" transform="rotate(12 403.1 25.5)">S</text>
<text x="404.3" y="25.7" transform="rotate(17 404.3 25.7)">I</text>
<text x="405.2" y="26" transform="rotate(22 405.2 26)">O</text>
<text x="406.2" y="26.4" transform="rotate(28 406.2 26.4)">N</text>
<text x="407.1" y="26.9" transform="rotate(33 407.1 26.9)">A</text>
<text x="408.1" y="27.6" transform="rotate(44 408.1 27.6)">L</text>
<text x="409.6" y="29.1" transform="rotate(55 409.6 29.1)">E</text>
<text x="392.2" y="35" transform="rotate(-85 392.2 35)">G</text>
<text x="392.3" y="33.8" transform="rotate(-79 392.3 33.8)">I</text>
<text x="392.5" y="32.9" transform="rotate(-74 392.5 32.9)">S</text>
<text x="392.8" y="31.9" transform="rotate(-69 392.8 31.9)">T</text>
<text x="393.2" y="30.9" transform="rotate(-63 393.2 30.9)">E</text>
<text x="410.2" y="30" transform="rotate(60 410.2 30)">N</text>
<text x="410.7" y="30.9" transform="rotate(65 410.7 30.9)">G</text>
<text x="411.2" y="32.2" transform="rotate(76 411.2 32.2)">I</text>
<text x="411.4" y="33" transform="rotate(81 411.4 33)">N</text>
<text x="411.6" y="34.1" transform="rotate(87 411.6 34.1)">E</text>
<text x="411.6" y="35.2" transform="rotate(92 411.6 35.2)">E</text>
<text x="392.3" y="36.2" transform="rotate(-96 392.3 36.2)">E</text>
<text x="392.5" y="37.2" transform="rotate(-101 392.5 37.2)">R</text>
<text x="394.6" y="36.5">No.</text>
<text x="395.8" y="39.7">Exp.</text>
<text x="411.6" y="36.2" transform="rotate(98 411.6 36.2)">R</text>
<text x="393.9" y="42.1" transform="rotate(46 393.9 42.1)">S</text>
<text x="394.5" y="42.7" transform="rotate(41 394.5 42.7)">T</text>
<text x="395.2" y="43.4" transform="rotate(37 395.2 43.4)">A</text>
<text x="395.9" y="43.9" transform="rotate(32 395.9 43.9)">T</text>
<text x="396.7" y="44.4" transform="rotate(27 396.7 44.4)">E</text>
<text x="398.4" y="45.1" transform="rotate(18 398.4 45.1)">O</text>
<text x="399.3" y="45.4" transform="rotate(13 399.3 45.4)">F</text>
<text x="401.1" y="45.7" transform="rotate(4 401.1 45.7)">C</text>
<text x="402" y="45.8" transform="rotate(-1 402 45.8)">A</text>
<text x="403" y="45.7" transform="rotate(-6 403 45.7)">L</text>
<text x="404" y="45.6" transform="rotate(-10 404 45.6)">I</text>
<text x="404.8" y="45.4" transform="rotate(-15 404.8 45.4)">F</text>
<text x="405.6" y="45.2" transform="rotate(-24 405.6 45.2)">O</text>
<text x="406.5" y="44.8" transform="rotate(-29 406.5 44.8)">R</text>
<text x="407.3" y="44.4" transform="rotate(-34 407.3 44.4)">N</text>
<text x="408.2" y="43.8" transform="rotate(-38 408.2 43.8)">I</text>
<text x="408.8" y="43.3" transform="rotate(-43 408.8 43.3)">A</text>
<text x="417.2" y="260.7" transform="rotate(-90 417.2 260.7)">REVISION</text>
<text x="417.2" y="265.5" transform="rotate(-90 417.2 265.5)">LAST</text>
</g>
<g font-size=".9">
<text x="60.6" y="61.2">*</text>
<text x="246.8" y="61.2">*</text>
</g>
<g font-size=".5">
<text x="28" y="237.7" transform="rotate(-90 28 237.7)">R</text>
<text x="28" y="258.9" transform="rotate(-90 28 258.9)">R</text>
</g>
</svg>
